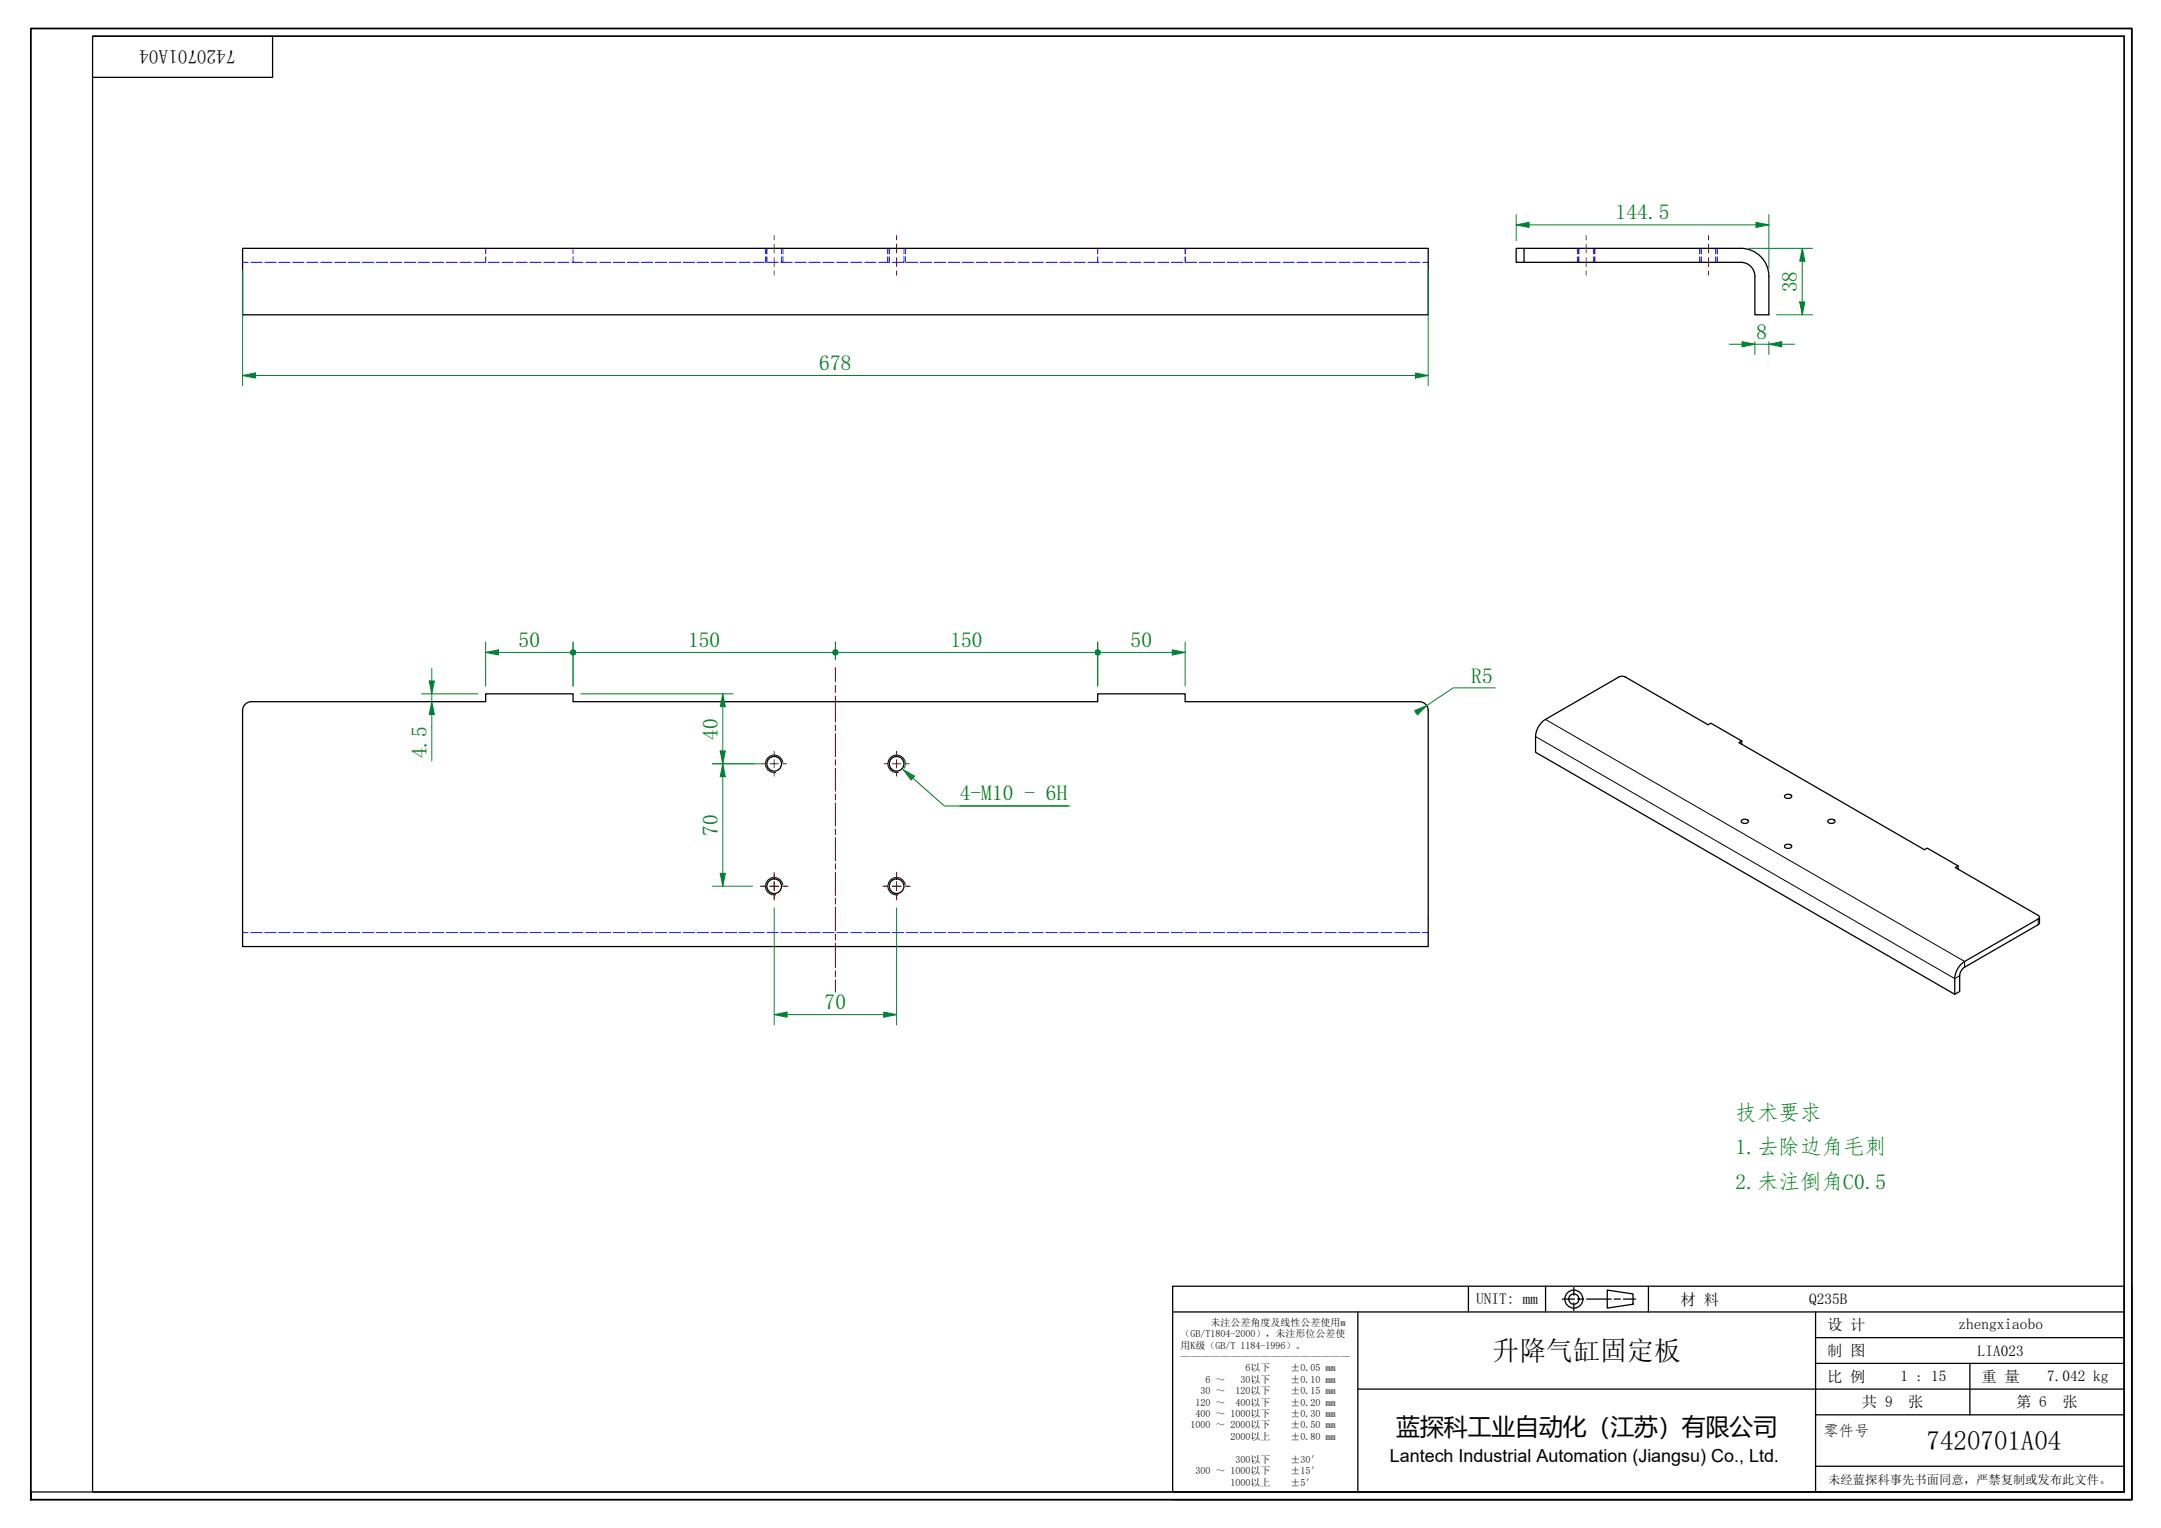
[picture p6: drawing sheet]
<svg xmlns="http://www.w3.org/2000/svg" width="420mm" height="297mm" viewBox="0 0 420 297" stroke-linecap="round" stroke-linejoin="round" font-family="sans-serif">
<g fill="none" stroke="#00f" stroke-width=".19">
<path d="M47.2 51h1M48.8 51h2.2M51.5 51h2.2M54.2 51h2.2M56.9 51h2.2M59.6 51h2.2M62.4 51h2.1M65.1 51h2.1M67.8 51h2.1M70.5 51h2.2M73.2 51h2.2M75.9 51h2.2"/>
<path d="M78.6 51h2.2M81.3 51h2.2M84 51h2.2M86.8 51h2.1M89.5 51h2.1M92.2 51h2.2M94.4 48.3v1.1M94.4 49.9v1.1M94.9 51h2.2M97.6 51h2.2M100.3 51h2.2M103 51h2.2"/>
<path d="M105.7 51h2.2M108.5 51h2.1M111.2 51h2.1M111.4 48.3v1.1M111.4 49.9v1.1M113.9 51h2.1M116.6 51h2.2M119.3 51h2.2M122 51h2.2M124.7 51h2.2M127.4 51h2.2M130.2 51h2.1"/>
<path d="M132.9 51h2.1M135.6 51h2.1M138.3 51h2.2M141 51h2.2M143.7 51h2.2M146.4 51h2.2M148.8 48.3v1.1M148.8 49.9v1.1M149.1 48.3v1.1M149.1 49.9v1.1M149.1 51h2.2M151.8 51h2.2"/>
<path d="M151.9 48.3v1.1M151.9 49.9v1.1M152.2 48.3v1.1M152.2 49.9v1.1M154.6 51h2.1M157.3 51h2.1M160 51h2.2M162.7 51h2.2M165.4 51h2.2M168.1 51h2.2M170.8 51h2.2M172.6 48.3v1.1"/>
<path d="M172.6 49.9v1.1M172.9 48.3v1.1M172.9 49.9v1.1M173.5 51h2.2M175.7 48.3v1.1M175.7 49.9v1.1M176 48.3v1.1M176 49.9v1.1M176.3 51h2.1M179 51h2.1M181.7 51h2.1M184.4 51h2.2"/>
<path d="M187.1 51h2.2M189.8 51h2.2M192.5 51h2.2M195.2 51h2.2M198 51h2.1M200.7 51h2.1M203.4 51h2.1M206.1 51h2.2M208.8 51h2.2M211.5 51h2.2M213.4 48.3v1.1M213.4 49.9v1.1"/>
<path d="M214.2 51h2.2M216.9 51h2.2M219.6 51h2.2M222.4 51h2.1M225.1 51h2.1M227.8 51h2.2M230.4 48.3v1.1M230.4 49.9v1.1M230.5 51h2.2M233.2 51h2.2M235.9 51h2.2M238.6 51h2.2"/>
<path d="M241.3 51h2.2M244.1 51h2.1M246.8 51h2.1M249.5 51h2.2M252.2 51h2.2M254.9 51h2.2M257.6 51h2.2M260.3 51h2.2M263 51h2.2M265.8 51h2.1M268.5 51h2.1M271.2 51h2.1"/>
<path d="M273.9 51h2.2M276.6 51h1.1M306.7 48.3v1.1M306.7 49.9v1.1M307 48.3v1.1M307 49.9v1.1M309.8 48.3v1.1M309.8 49.9v1.1M310.1 48.3v1.1M310.1 49.9v1.1M330.5 48.3v1.1M330.5 49.9v1.1"/>
<path d="M330.8 48.3v1.1M330.8 49.9v1.1M333.6 48.3v1.1M333.6 49.9v1.1M333.9 48.3v1.1M333.9 49.9v1.1M47.2 181.3h1M48.8 181.3h2.2M51.5 181.3h2.2M54.2 181.3h2.2M56.9 181.3h2.2M59.6 181.3h2.2"/>
<path d="M62.4 181.3h2.1M65.1 181.3h2.1M67.8 181.3h2.1M70.5 181.3h2.2M73.2 181.3h2.2M75.9 181.3h2.2M78.6 181.3h2.2M81.3 181.3h2.2M84 181.3h2.2M86.8 181.3h2.1M89.5 181.3h2.1M92.2 181.3h2.2"/>
<path d="M94.9 181.3h2.2M97.6 181.3h2.2M100.3 181.3h2.2M103 181.3h2.2M105.7 181.3h2.2M108.5 181.3h2.1M111.2 181.3h2.1M113.9 181.3h2.1M116.6 181.3h2.2M119.3 181.3h2.2M122 181.3h2.2M124.7 181.3h2.2"/>
<path d="M127.4 181.3h2.2M130.2 181.3h2.1M132.9 181.3h2.1M135.6 181.3h2.1M138.3 181.3h2.2M141 181.3h2.2M143.7 181.3h2.2M146.4 181.3h2.2M149.1 181.3h2.2M151.8 181.3h2.2M154.6 181.3h2.1M157.3 181.3h2.1"/>
<path d="M160 181.3h2.2M162.7 181.3h2.2M165.4 181.3h2.2M168.1 181.3h2.2M170.8 181.3h2.2M173.5 181.3h2.2M176.3 181.3h2.1M179 181.3h2.1M181.7 181.3h2.1M184.4 181.3h2.2M187.1 181.3h2.2M189.8 181.3h2.2"/>
<path d="M192.5 181.3h2.2M195.2 181.3h2.2M198 181.3h2.1M200.7 181.3h2.1M203.4 181.3h2.1M206.1 181.3h2.2M208.8 181.3h2.2M211.5 181.3h2.2M214.2 181.3h2.2M216.9 181.3h2.2M219.6 181.3h2.2M222.4 181.3h2.1"/>
<path d="M225.1 181.3h2.1M227.8 181.3h2.2M230.5 181.3h2.2M233.2 181.3h2.2M235.9 181.3h2.2M238.6 181.3h2.2M241.3 181.3h2.2M244.1 181.3h2.1M246.8 181.3h2.1M249.5 181.3h2.2M252.2 181.3h2.2M254.9 181.3h2.2"/>
<path d="M257.6 181.3h2.2M260.3 181.3h2.2M263 181.3h2.2M265.8 181.3h2.1M268.5 181.3h2.1M271.2 181.3h2.1M273.9 181.3h2.2M276.6 181.3h1.1"/>
</g>
<g fill="none" stroke="#000" stroke-width=".25">
<path d="M47.2 48.3h230.5v12.9h-230.5zM296.3 48.3h42.2a5.4 5.4 0 0 1 5.4 5.4v7.5h-2.7v-7.5a2.72 2.72 0 0 0-2.7-2.7h-42.2zM296.3 48.3h-1.5v2.7h1.5M47.7 136.9l.7-.4 .5-.1h45.5v-1.5h17v1.5h102v-1.5h17v1.5h45.6a1.7 1.7 0 0 1 1.7 1.7v45.9h-230.5v-45.9v-.4zM338.6 159.4a.85 .85 0 0 1 1.4 .3 .85 .85 0 0 1-1.5 0zM338.6 144.1v.6M347.1 154.6a.85 .85 0 0 1 1.3 .3 .78 .78 0 0 1-.8 .3 .78 .78 0 0 1-.6-.5zM355.5 159.4a.85 .85 0 0 1 1.3 .3 .78 .78 0 0 1-.8 .4 .78 .78 0 0 1-.6-.5zM347.1 164.3a.85 .85 0 0 1 1.3 .3 .78 .78 0 0 1-.8 .3 .78 .78 0 0 1-.6-.5zM380.7 168.3v.7M396.5 178.3v1.1l-.2 .4-14.3 8.2a2.13 2.13 0 0 0-1 1.7v3l-.9 .6v-3.1a4.3 4.3 0 0 1 1.9-3.3l14.3-8.3 .2-.2v-.2l-16.3-9.5 .5-.4-6-3.4-.5 .3-36.1-20.8 .5-.3-6-3.5-.5 .3-16.3-9.4h-.6l-.4 .1-14.3 8.3a4.2 4.2 0 0 0-1.9 3.3v3l81.5 47.1"/>
<circle cx="150.5" cy="148.5" r="1.42"/>
<circle cx="174.3" cy="148.5" r="1.42"/>
<circle cx="150.5" cy="172.3" r="1.42"/>
<circle cx="174.3" cy="172.3" r="1.42"/>
</g>
<path d="M300.5 139.9l81.5 47v1.1M152.2 148.2a1.7 1.7 0 0 0-2-1.4 1.7 1.7 0 0 0-1.3 2 1.7 1.7 0 0 0 1.9 1.4M176 148.2a1.7 1.7 0 0 0-2-1.4 1.7 1.7 0 0 0-1.3 2 1.7 1.7 0 0 0 1.9 1.4M298.6 143.2l81.5 47 .9-.5M152.2 172a1.7 1.7 0 0 0-2-1.4 1.7 1.7 0 0 0-1.3 2 1.7 1.7 0 0 0 1.9 1.4M176 172a1.7 1.7 0 0 0-2-1.4 1.7 1.7 0 0 0-1.3 2 1.7 1.7 0 0 0 1.9 1.4M396.3 178.6v1.2" fill="none" stroke="#000" stroke-width=".19"/>
<path d="M6 291.5v-1.5v1.5M6 290v-284.5h408.5v286h-408.5" fill="none" stroke="#000" stroke-width=".35"/>
<path d="M18 7h395v283h-395zM18 7h395M53 7v8h-35M413 7v283h-407" fill="none" stroke="#000" stroke-width=".25"/>
<g fill="none" stroke="#000" stroke-width=".25">
<path d="M228 250h185v40h-185zM228 255h185M264 255v35M285.5 250v5M300.5 250v5M303.7 252.5h2.4M306 250.3v1.5M306 253.3v1.5M306.7 252.5h1.2M308.5 252.5h4.8M312.5 250.8l5 .7v2l-5 .8zM313.8 252.5h1.2"/>
<path d="M315.6 252.5h2.4M320.5 250v5M353 255v35M414.5 250v41.5h-186.5M264 270h149M353 275h60M353 265h60M353 260h60M383 265v10M353 285h60"/>
<circle cx="306" cy="252.5" r="1.75"/>
<circle cx="306" cy="252.5" r="1"/>
</g>
<path d="M47.2 73h2.5" fill="none" stroke="#00803f" stroke-width=".19"/>
<path d="M47.2 73l2.5-.5v1z" fill="#00803f"/>
<path d="M47.2 73l2.5-.5v1zM275.2 73h2.5" fill="none" stroke="#00803f" stroke-width=".19"/>
<path d="M275.2 72.5l2.5 .5-2.5 .5z" fill="#00803f"/>
<path d="M47.2 52.5v22.5M277.7 52.5v22.5M49.7 73h225.5M275.2 72.5l2.5 .5-2.5 .5zM338.7 66.9h2.5" fill="none" stroke="#00803f" stroke-width=".19"/>
<path d="M338.7 66.4l2.5 .5-2.5 .5z" fill="#00803f"/>
<path d="M338.7 66.4l2.5 .5-2.5 .5zM343.9 66.9h2.5" fill="none" stroke="#00803f" stroke-width=".19"/>
<path d="M343.9 66.9l2.5-.5v1z" fill="#00803f"/>
<path d="M336.2 66.9h2.5M341.2 66.9h2.7M341.2 66.4v2.5M343.9 66.9l2.5-.5v1zM343.9 66.4v2.5M346.4 66.9h2.5M83.9 132.4v2.5" fill="none" stroke="#00803f" stroke-width=".19"/>
<g fill="none" stroke="#f00" stroke-width=".19">
<path d="M162.4 135.3v5.1M162.4 129.7v2.8M162.4 133.2v1.4M162.4 140.9v1.1M162.4 142.6v4.5M162.4 147.7v1.1M162.4 149.3v4.5M162.4 154.4v1.1M162.4 156.1v4.5M162.4 161.1v1.2M162.4 162.8v4.5M162.4 167.9v1.1"/>
<path d="M162.4 169.6v4.5M162.4 174.6v1.2M162.4 176.3v4.7M162.4 181.5v1.2M162.4 183.3v4.8M162.4 188.7v1.2M162.4 190.5v2.4"/>
</g>
<path d="M83.4 132.4h1l-.5 2.5z" fill="#00803f"/>
<path d="M83.4 132.4h1l-.5 2.5zM83.9 136.4v2.5" fill="none" stroke="#00803f" stroke-width=".19"/>
<path d="M83.9 136.4l.5 2.5h-1z" fill="#00803f"/>
<path d="M81.9 134.9h11M83.9 136.4l.5 2.5h-1zM83.9 129.9v2.5M83.9 134.9v1.5M83.9 138.9v9M277.4 137.2l-2.1 1.4" fill="none" stroke="#00803f" stroke-width=".19"/>
<path d="M275 138.1l2.4-.9-1.8 1.8z" fill="#00803f"/>
<path d="M94.4 126.8h2.5M275 138.1l2.4-.9-1.8 1.8zM276 138.1l-.7 .5M290.7 133.7h-8.2l-5.1 3.5" fill="none" stroke="#00803f" stroke-width=".19"/>
<path d="M94.4 126.8l2.5-.5v1z" fill="#00803f"/>
<path d="M94.4 126.8l2.5-.5v1zM108.9 126.8h1.9" fill="none" stroke="#00803f" stroke-width=".19"/>
<circle cx="111.4" cy="126.8" r=".62" fill="#00803f"/>
<path d="M94.4 124.8v8.6M96.9 126.8h12M111.4 124.8v8.6M112 126.8h1.9" fill="none" stroke="#00803f" stroke-width=".19"/>
<circle cx="111.4" cy="126.8" r=".62" fill="#00803f"/>
<path d="M159.9 126.8h1.9" fill="none" stroke="#00803f" stroke-width=".19"/>
<circle cx="162.4" cy="126.8" r=".62" fill="#00803f"/>
<path d="M111.4 124.8v8.6M113.9 126.8h46M162.4 124.8v3.4M163 126.8h1.9" fill="none" stroke="#00803f" stroke-width=".19"/>
<circle cx="162.4" cy="126.8" r=".62" fill="#00803f"/>
<path d="M210.9 126.8h1.9" fill="none" stroke="#00803f" stroke-width=".19"/>
<circle cx="213.4" cy="126.8" r=".63" fill="#00803f"/>
<path d="M162.4 124.8v3.4M164.9 126.8h46M213.4 124.8v8.6M214.1 126.8h1.8" fill="none" stroke="#00803f" stroke-width=".19"/>
<circle cx="213.4" cy="126.8" r=".62" fill="#00803f"/>
<path d="M227.9 126.8h2.5" fill="none" stroke="#00803f" stroke-width=".19"/>
<path d="M227.9 126.3l2.5 .5-2.5 .5z" fill="#00803f"/>
<path d="M213.4 124.8v8.6M215.9 126.8h12M227.9 126.3l2.5 .5-2.5 .5zM230.4 124.8v8.6M140.5 146v2.5" fill="none" stroke="#00803f" stroke-width=".19"/>
<path d="M150.5 45.8v.8M150.5 47.4v1.8M150.5 50.1v1.7M150.5 52.7v.8M174.3 45.8v.8M174.3 47.4v1.8M174.3 50.1v1.7M174.3 52.7v.8" fill="none" stroke="#f00" stroke-width=".19"/>
<path d="M148.1 148.5h.8M149.7 148.5h1.6M150.5 146.1v.8M150.5 147.7v1.6M150.5 150.1v.8M152.1 148.5h.8M171.9 148.5h.8M173.5 148.5h1.6M174.3 146.1v.8M174.3 147.7v1.6M174.3 150.1v.8M175.9 148.5h.8" fill="none" stroke="#f00" stroke-width=".19"/>
<path d="M140 146h1l-.5 2.5z" fill="#00803f"/>
<path d="M140.5 134.9v2.5M140 146h1l-.5 2.5z" fill="none" stroke="#00803f" stroke-width=".19"/>
<path d="M140.5 134.9l.5 2.5h-1z" fill="#00803f"/>
<path d="M112.9 134.9h29.6M140.5 134.9l.5 2.5h-1zM140.5 137.4v8.6M138.5 148.5h9.6" fill="none" stroke="#00803f" stroke-width=".19"/>
<path d="M175.6 149.6l1.9 1.7M186.6 156.7h21" fill="none" stroke="#008000" stroke-width=".19"/>
<path d="M175.6 149.6l2.2 1.3-.7 .7z" fill="#008000"/>
<path d="M175.6 149.6l2.2 1.3-.7 .7zM175.9 147.7l.1 .7M176 148.6l-.2 .7M177.5 151.3l6.1 5.4h24.5" fill="none" stroke="#008000" stroke-width=".19"/>
<path d="M147.8 172.3h1.1M149.6 172.3h1.8M150.5 169.6v1.1M150.5 171.4v1.8M150.5 173.9v1.1M152.1 172.3h1.1M171.6 172.3h1.1M173.4 172.3h1.8M174.3 169.6v1.1M174.3 171.4v1.8M174.3 173.9v1.1M175.9 172.3h1.1" fill="none" stroke="#f00" stroke-width=".19"/>
<path d="M140.5 148.5v2.5" fill="none" stroke="#00803f" stroke-width=".19"/>
<path d="M140.5 148.5l.5 2.5h-1z" fill="#00803f"/>
<path d="M140.5 148.5l.5 2.5h-1zM140.5 169.8v2.5" fill="none" stroke="#00803f" stroke-width=".19"/>
<path d="M140 169.8h1l-.5 2.5z" fill="#00803f"/>
<path d="M138.5 148.5h8.1M140.5 151v18.8M138.5 172.3h7.8M140 169.8h1l-.5 2.5zM150.5 197.2h2.5" fill="none" stroke="#00803f" stroke-width=".19"/>
<path d="M150.5 197.2l2.5-.5v1z" fill="#00803f"/>
<path d="M150.5 197.2l2.5-.5v1zM171.8 197.2h2.5" fill="none" stroke="#00803f" stroke-width=".19"/>
<path d="M171.8 196.7l2.5 .5-2.5 .5z" fill="#00803f"/>
<path d="M294.8 43.7h2.5M150.5 176.5v22.7M174.3 176.5v22.7M153 197.2h18.8M171.8 196.7l2.5 .5-2.5 .5z" fill="none" stroke="#00803f" stroke-width=".19"/>
<path d="M294.8 43.7l2.5-.5v1z" fill="#00803f"/>
<path d="M294.8 43.7l2.5-.5v1zM341.4 43.7h2.5" fill="none" stroke="#00803f" stroke-width=".19"/>
<path d="M341.4 43.2l2.5 .5-2.5 .5z" fill="#00803f"/>
<path d="M294.8 41.7v5.1M297.3 43.7h44.1M341.4 43.2l2.5 .5-2.5 .5zM343.9 41.7v10.5M350.4 48.3v2.5" fill="none" stroke="#00803f" stroke-width=".19"/>
<path d="M350.4 48.3l.5 2.5h-1z" fill="#00803f"/>
<path d="M350.4 48.3l.5 2.5h-1zM350.4 58.7v2.5" fill="none" stroke="#00803f" stroke-width=".19"/>
<path d="M349.9 58.7h1l-.5 2.5z" fill="#00803f"/>
<path d="M340 48.3h12.4M349.9 58.7h1l-.5 2.5zM350.4 50.8v7.9M345.4 61.2h7" fill="none" stroke="#00803f" stroke-width=".19"/>
<path d="M308.4 45.8v.8M308.4 47.4v1.8M308.4 50.1v1.7M308.4 52.7v.8M332.2 45.8v.8M332.2 47.4v1.8M332.2 50.1v1.7M332.2 52.7v.8" fill="none" stroke="#f00" stroke-width=".19"/>
<g font-size="5.2">
<text x="290.2" y="264.4">升降气缸固定板</text>
<text x="374.6" y="281.9">7420701A04</text>
</g>
<text font-size="4.6" x="271.5" y="279">蓝探科工业自动化（江苏）有限公司</text>
<g font-size="4.2" fill="#008000">
<text x="314.1" y="42.7">144.5</text>
<text x="349.4" y="56.8" transform="rotate(-90 349.4 56.8)">38</text>
<text x="341.5" y="65.9">8</text>
<text x="159.3" y="72">678</text>
<text x="100.8" y="125.8">50</text>
<text x="133.8" y="125.8">150</text>
<text x="184.8" y="125.8">150</text>
<text x="219.8" y="125.8">50</text>
<text x="286" y="132.7">R5</text>
<text x="139.5" y="143.8" transform="rotate(-90 139.5 143.8)">40</text>
<text x="82.9" y="147.4" transform="rotate(-90 82.9 147.4)">4.5</text>
<text x="186.6" y="155.5">4-M10 - 6H</text>
<text x="139.5" y="162.5" transform="rotate(-90 139.5 162.5)">70</text>
<text x="160.3" y="196.2">70</text>
<text x="337.4" y="217.6">技术要求</text>
<text x="337.4" y="224.4">1.去除边角毛刺</text>
<text x="337.4" y="231.1">2.未注倒角C0.5</text>
</g>
<text font-size="3.7" x="45.8" y="9.7" transform="rotate(180 45.8 9.7)">7420701A04</text>
<text font-size="3.5" x="270.2" y="284.2">Lantech Industrial Automation (Jiangsu) Co., Ltd.</text>
<g font-size="3">
<text x="287" y="253.6">UNIT: mm</text>
<text x="326.8" y="253.6">材 料</text>
<text x="351.8" y="253.4">Q235B</text>
<text x="355.3" y="263.6">制 图</text>
<text x="355.3" y="258.6">设 计</text>
<text x="380.8" y="258.4">zhengxiaobo</text>
<text x="384.5" y="263.6">LIA023</text>
<text x="355.3" y="268.6">比 例</text>
<text x="369.5" y="268.5">1 : 15</text>
<text x="385.3" y="268.6">重 量</text>
<text x="398" y="268.4">7.042 kg</text>
<text x="362" y="273.6">共 9</text>
<text x="371" y="273.6">张</text>
<text x="392" y="273.6">第 6</text>
<text x="401" y="273.6">张</text>
<text x="354.5" y="279.1">零件号</text>
</g>
<text font-size="2.4" x="355.5" y="288.4">未经蓝探科事先书面同意，严禁复制或发布此文件。</text>
<g font-size="1.9">
<text x="235.3" y="257.7">未注公差角度及线性公差使用m</text>
<text x="229.5" y="259.9">（GB/T1804-2000），未注形位公差使</text>
<text x="229.5" y="262.2">用K级（GB/T 1184-1996）。</text>
<text x="229.5" y="264.4">—————————————————</text>
<text x="234.4" y="268.8">6 ～</text>
<text x="241.2" y="268.8">30以下</text>
<text x="242.1" y="266.6">6以下</text>
<text x="250.9" y="266.6">±0.05 mm</text>
<text x="250.9" y="268.8">±0.10 mm</text>
<text x="232.4" y="273.3">120 ～</text>
<text x="232.4" y="275.5">400 ～ 1000以下</text>
<text x="233.4" y="271">30 ～</text>
<text x="240.2" y="271">120以下</text>
<text x="240.2" y="273.3">400以下</text>
<text x="250.9" y="271">±0.15 mm</text>
<text x="250.9" y="273.3">±0.20 mm</text>
<text x="250.9" y="275.5">±0.30 mm</text>
<text x="231.4" y="277.7">1000 ～ 2000以下</text>
<text x="239.2" y="279.9">2000以上</text>
<text x="250.9" y="277.7">±0.50 mm</text>
<text x="250.9" y="279.9">±0.80 mm</text>
<text x="232.4" y="286.6">300 ～ 1000以下</text>
<text x="240.2" y="284.3">300以下</text>
<text x="250.9" y="284.3">±30′</text>
<text x="250.9" y="286.6">±15′</text>
<text x="239.2" y="288.8">1000以上</text>
<text x="250.9" y="288.8">±5′</text>
</g>
</svg>
